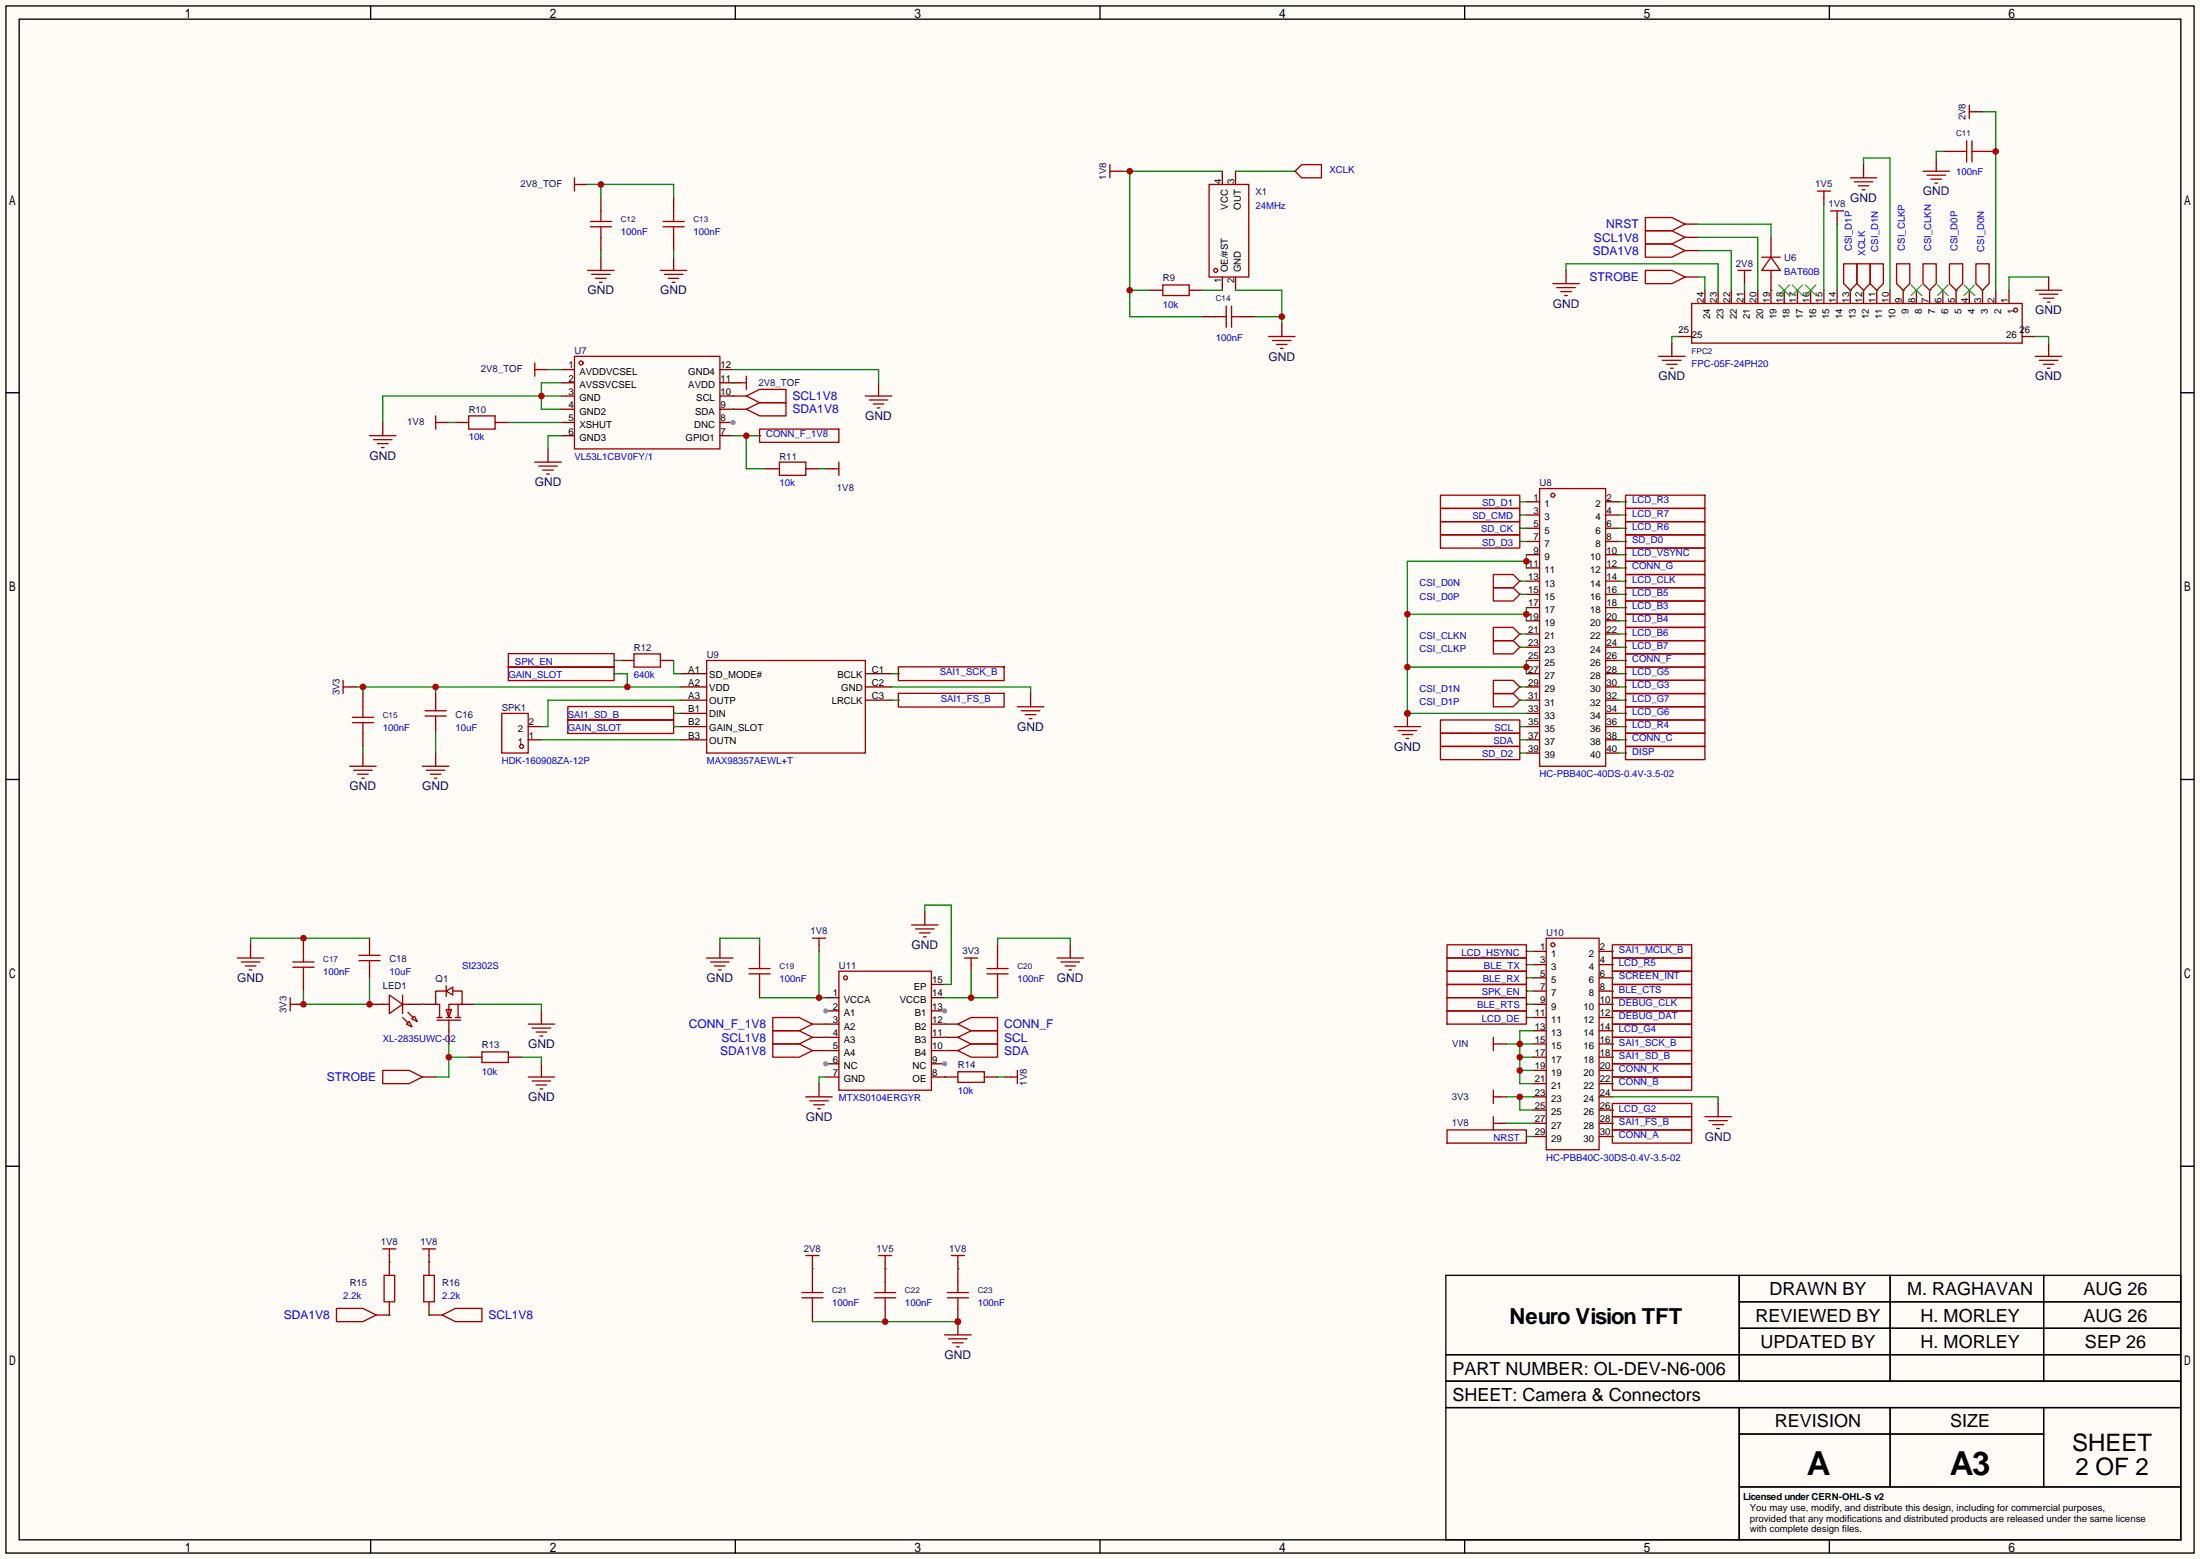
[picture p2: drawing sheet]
<svg xmlns="http://www.w3.org/2000/svg" width="423mm" height="299mm" viewBox="0 0 423 299" stroke-linecap="round" stroke-linejoin="round" font-family="sans-serif">
<path d="M0 0h422.7v299.5h-422.7z" fill="#fffcf7"/>
<g fill="none" stroke="#000" stroke-width=".25">
<path d="M1.1 1.1h420.4v297.2h-420.4zM3.7 3.7h415.3v292.1h-415.3zM71.2 1.1v2.6M141.3 1.1v2.6M211.3 1.1v2.6M281.4 1.1v2.6M351.5 1.1v2.6M1.1 75.4h2.6M419 75.4h2.5M1.1 149.7h2.6M419 149.7h2.5M1.1 224h2.6"/>
<path d="M419 224h2.5M277.8 245h141.2v50.8h-141.2zM334.1 245v20.3M334.1 250.1h84.9M334.1 255.1h84.9M363.1 245v20.3M392.6 245v20.3M277.8 260.2h141.2M277.8 265.3h141.2M277.8 270.4h141.2M334.1 270.4v25.4M334.1 275.5h58.5"/>
<path d="M363.1 270.4v15.2M392.6 270.4v15.2M71.2 295.8v2.5M141.3 295.8v2.5M211.3 295.8v2.5M281.4 295.8v2.5M334.1 285.6h84.9M351.5 295.8v2.5"/>
</g>
<g fill="none" stroke="#a10000" stroke-width=".25">
<path d="M65.9 130.7v2.5M65.9 132h1.3M96.4 137h5.1v7.7h-5.1zM97.7 125.6h20.3v2.6h-20.3zM97.7 128.1h20.3v2.6h-20.3zM109.1 138.3h20.3v2.6h-20.3zM109.1 135.7h20.3v2.7h-20.3zM135.8 126.9h30.4v17.8h-30.4zM172.6 128.1h20.3v2.6h-20.3zM172.6 133.2h20.3v2.6h-20.3z"/>
<circle cx="100.2" cy="143.4" r=".38"/>
</g>
<g fill="none" stroke="#870000" stroke-width=".25">
<path d="M67.2 132h1.3M101.5 139.6h2.5M118 126.9h.1M118 129.4h.1M129.4 139.6h.1M129.4 137h.1M130.7 139.6h5.1M130.7 129.4h5.1M130.7 132h5.1M130.7 134.5h5.1M130.7 137h5.1M166.2 129.4h5.1"/>
<path d="M166.2 132h5.1M166.2 134.5h5.1M172.6 129.4h.1M172.6 134.5h.1M101.5 142.1h2.5M130.7 142.1h5.1"/>
</g>
<path d="M68.5 132h62.2M69.7 132v1.2M83.7 132v1.2M118 129.4h2.5v2.6M129.4 137h1.3M129.4 139.6h1.3M171.3 129.4h1.3M171.3 134.5h1.3" fill="none" stroke="#008700" stroke-width=".25"/>
<g fill="#c00">
<circle cx="120.5" cy="132" r=".63"/>
<circle cx="83.7" cy="132" r=".63"/>
<circle cx="69.7" cy="132" r=".63"/>
</g>
<g fill="none" stroke="#a10000" stroke-width=".25">
<path d="M349.1 36.7h2.6M350.4 36.7v1.3M298.3 54.5h5.1M299.1 55.2h3.5M299.8 56h2.1M300.6 56.8h.5M316.1 46.9h5.1l2.5 1.2-2.5 1.3h-5.1zM316.1 44.3h5.1l2.5 1.3-2.5 1.3h-5.1zM325 58.3h63.5v7.6h-63.5zM333.9 51.9h2.5M335.2 51.9v1.3M351.7 40.5h2.5"/>
<path d="M352.9 40.5v1.3M354.2 50.7h2.5v3.8l-1.2 1.3-1.3-1.3zM359.3 50.7h2.5v3.8l-1.2 1.3-1.3-1.3zM364.4 50.7h2.5v3.8l-1.3 1.3-1.2-1.3zM369.4 50.7h2.6v3.8l-1.3 1.3-1.3-1.3zM374.5 50.7h2.6v3.8l-1.3 1.3-1.3-1.3zM379.6 50.7h2.5v3.8l-1.2 1.3-1.3-1.3zM276.7 97.7h15.3v2.5h-15.3zM276.7 95.1h15.3v2.6h-15.3zM295.8 93.9h12.7v53.3h-12.7zM276.7 102.7h15.3v2.6h-15.3zM276.7 100.2h15.3v2.5h-15.3z"/>
<path d="M286.9 110.4h3.8l1.3 1.2-1.3 1.3h-3.8zM286.9 112.9h3.8l1.3 1.3-1.3 1.2h-3.8zM67.7 137.8h4.1M67.7 138.8h4.1M69.7 135.8v2M69.7 138.8v2M81.7 136.5h4M81.7 137.5h4M83.7 135.8v.7M83.7 137.5v.8M121.8 125.6h5.1v2.5h-5.1zM195.5 135.8h5"/>
<path d="M196.2 136.5h3.6M197 137.3h2M197.7 138h.5M276.7 138.3h15.3v2.5h-15.3zM286.9 130.7h3.8l1.3 1.3-1.3 1.2h-3.8zM286.9 133.2h3.8l1.3 1.3-1.3 1.3h-3.8zM286.9 120.5h3.8l1.3 1.3-1.3 1.3h-3.8zM286.9 123.1h3.8l1.3 1.2-1.3 1.3h-3.8zM67.2 147.2h5.1M67.9 148h3.6M68.7 148.7h2M69.5 149.5h.5"/>
<path d="M81.2 147.2h5M81.9 148h3.6M82.7 148.7h2M83.4 149.5h.5M276.7 140.8h15.3v2.6h-15.3zM276.7 143.4h15.3v2.5h-15.3zM286.9 199.3v2.5M297.1 180.2h10.1v40.7h-10.1zM286.9 200.5h1.3M73.5 239.9h2.6M74.8 239.9v1.3M81.2 239.9h2.5"/>
<path d="M82.4 239.9v1.3"/>
<circle cx="387.2" cy="59.6" r=".38"/>
<circle cx="298.3" cy="95.1" r=".38"/>
<circle cx="298.3" cy="181.5" r=".38"/>
</g>
<g fill="none" stroke="#870000" stroke-width=".25">
<path d="M350.4 38v1.2M300.9 51.9v2.6M323.7 48.1h2.6M323.7 45.6h2.6M327.5 55.8v2.5M330.1 55.8v2.5M332.6 55.8v2.5M335.2 53.2v1.3M335.2 55.8v2.5M337.7 55.8v2.5M340.2 55.8v2.5M342.8 55.8v2.5"/>
<path d="M345.3 55.8v2.5M347.9 55.8v2.5M350.4 55.8v2.5M352.9 41.8v1.3M352.9 55.8v2.5M355.5 55.8h.1M355.5 55.8v2.5M358 55.8v2.5M360.6 55.8h.1M360.6 55.8v2.5M363.1 55.8v2.5M365.6 55.8h.1"/>
<path d="M365.6 55.8v2.5M368.2 55.8v2.5M370.7 55.8h.1M370.7 55.8v2.5M373.3 55.8v2.5M375.8 55.8h.1M375.8 55.8v2.5M378.3 55.8v2.5M380.9 55.8h.1M380.9 55.8v2.5M383.4 55.8v2.5M386 55.8v2.5"/>
<path d="M322.5 64.6h2.5M388.5 64.6h2.5M292 98.9h.1M292 96.4h.1M293.2 96.4h2.6M293.2 98.9h2.6M308.5 96.4h2.5M308.5 98.9h2.5M292 104h.1M292 101.5h.1M292 111.6h.1M292 114.2h.1"/>
<path d="M293.2 101.5h2.6M293.2 104h2.6M293.2 106.6h2.6M293.2 109.1h2.6M293.2 111.6h2.6M293.2 114.2h2.6M293.2 116.7h2.6M293.2 119.3h2.6M308.5 101.5h2.5M308.5 104h2.5M308.5 106.6h2.5M308.5 109.1h2.5"/>
<path d="M308.5 111.6h2.5M308.5 114.2h2.5M308.5 116.7h2.5M308.5 119.3h2.5M69.7 133.2v2.6M83.7 133.2v2.6M83.7 138.3v2.5M119.3 126.9h2.5M126.9 126.9h2.5M198 133.2v2.6M292 132h.1M292 134.5h.1"/>
<path d="M292 121.8h.1M292 124.3h.1M292 139.6h.1M293.2 126.9h2.6M293.2 139.6h2.6M293.2 137h2.6M293.2 134.5h2.6M293.2 132h2.6M293.2 129.4h2.6M293.2 124.3h2.6M293.2 121.8h2.6M308.5 126.9h2.5"/>
<path d="M308.5 139.6h2.5M308.5 137h2.5M308.5 134.5h2.5M308.5 132h2.5M308.5 129.4h2.5M308.5 124.3h2.5M308.5 121.8h2.5M69.7 140.8v2.6M69.7 144.7v2.5M83.7 144.7v2.5M292 142.1h.1M292 144.7h.1"/>
<path d="M293.2 144.7h2.6M293.2 142.1h2.6M308.5 144.7h2.5M308.5 142.1h2.5M294.5 182.8h2.6M294.5 185.3h2.6M294.5 187.8h2.6M294.5 190.4h2.6M294.5 192.9h2.6M294.5 195.5h2.6M294.5 198h2.6M307.2 182.8h2.6"/>
<path d="M307.2 185.3h2.6M307.2 187.8h2.6M307.2 190.4h2.6M307.2 192.9h2.6M307.2 195.5h2.6M307.2 198h2.6M288.2 200.5h1.2M294.5 218.3h2.6M294.5 215.8h2.6M294.5 213.2h2.6M294.5 210.7h2.6M294.5 208.2h2.6"/>
<path d="M294.5 205.6h2.6M294.5 203.1h2.6M294.5 200.5h2.6M307.2 218.3h2.6M307.2 215.8h2.6M307.2 213.2h2.6M307.2 210.7h2.6M307.2 208.2h2.6M307.2 205.6h2.6M307.2 203.1h2.6M307.2 200.5h2.6M74.8 241.2v1.2"/>
<path d="M82.4 241.2v1.2"/>
</g>
<g fill="none" stroke="#008700" stroke-width=".25">
<path d="M350.4 39.2v16.6M300.9 51.9v-1.2h29.2v5.1M326.3 48.1h6.3v7.7M326.3 45.6h11.4v10.2M335.2 54.5v1.3M352.9 43.1v12.7M355.5 55.8h.1M360.6 55.8h.1M365.6 55.8h.1M370.7 55.8h.1M375.8 55.8h.1M380.9 55.8h.1"/>
<path d="M292 96.4h1.2M292 98.9h1.2M311 96.4h1.3M311 98.9h1.3M292 101.5h1.2M292 104h1.2M292 111.6h1.2M292 114.2h1.2M311 101.5h1.3M311 104h1.3M311 111.6h1.3M311 114.2h1.3"/>
<path d="M311 106.6h1.3M311 109.1h1.3M311 116.7h1.3M311 119.3h1.3M118 126.9h1.3M129.4 126.9v2.5h1.3M130.7 134.5h-25.4v5.1h-1.3M171.3 132h26.7v1.2M292 139.6h1.2M292 134.5h1.2M292 132h1.2M292 121.8h1.2"/>
<path d="M292 124.3h1.2M311 126.9h1.3M311 129.4h1.3M311 139.6h1.3M311 134.5h1.3M311 132h1.3M311 121.8h1.3M311 124.3h1.3M311 137h1.3M69.7 143.4v1.3M83.7 140.8v3.9M104 142.1h26.7"/>
<path d="M292 142.1h1.2M292 144.7h1.2M311 142.1h1.3M311 144.7h1.3M293.2 182.8h1.3M293.2 185.3h1.3M293.2 187.8h1.3M293.2 190.4h1.3M293.2 192.9h1.3M293.2 195.5h1.3M294.5 198h-2.5v10.2h2.5M289.4 200.5h5.1"/>
<path d="M292 205.6h2.5M292 203.1h2.5"/>
</g>
<path d="M341.8 54.7l2 2.1M343.8 54.7l-2 2.1M344.3 54.7l2 2.1M346.3 54.7l-2 2.1M346.8 54.7l2.1 2.1M348.9 54.7l-2.1 2.1M367.2 54.7l2 2.1M369.2 54.7l-2 2.1M372.2 54.7l2.1 2.1M374.3 54.7l-2.1 2.1M377.3 54.7l2 2.1M379.3 54.7l-2 2.1" fill="none" stroke="#3c3" stroke-width=".25"/>
<g fill="#c00">
<circle cx="292" cy="205.6" r=".63"/>
<circle cx="292" cy="203.1" r=".63"/>
<circle cx="292" cy="200.5" r=".63"/>
</g>
<path d="M323.7 43.1h2.6M288.2 210.7h1.2" fill="none" stroke="#870000" stroke-width=".25"/>
<path d="M316.1 41.8h5.1l2.5 1.3-2.5 1.2h-5.1zM286.9 209.4v2.6M286.9 210.7h1.3" fill="none" stroke="#a10000" stroke-width=".25"/>
<path d="M289.4 210.7h5.1M292 210.7v2.5h2.5" fill="none" stroke="#008700" stroke-width=".25"/>
<circle cx="292" cy="210.7" r=".63" fill="#c00"/>
<path d="M358 31.6v-1.2h5.1v25.4M380.9 21.5h2.5v34.3M358 55.8h.1M393.6 53.2h-7.6v2.6M289.4 215.8h5.1M293.2 218.3h1.3M156.1 243.7h.1M156.1 253.9h27.9M170.1 243.7h.1M184 243.7h.1" fill="none" stroke="#008700" stroke-width=".25"/>
<g fill="none" stroke="#870000" stroke-width=".25">
<path d="M358 31.6v2.6M379.6 21.5h1.3M358 55.8h.1M393.6 53.2v2.6M312.3 98.9h.1M312.3 114.2h.1M312.3 111.6h.1M312.3 116.7h.1M312.3 119.3h.1M312.3 109.1h.1M312.3 106.6h.1M312.3 101.5h.1"/>
<path d="M312.3 124.3h.1M312.3 129.4h.1M312.3 132h.1M312.3 134.5h.1M312.3 137h.1M312.3 139.6h.1M312.3 121.8h.1M312.3 142.1h.1M288.2 215.8h1.2M293.2 218.3h.1M156.1 242.4v3.9M156.1 251.3v2.6"/>
<path d="M170.1 242.4v3.9M170.1 251.3v2.6M184 242.4v3.9M184 251.3v2.6"/>
</g>
<g fill="none" stroke="#a10000" stroke-width=".25">
<path d="M355.5 34.2h5.1M356.2 34.9h3.6M357 35.7h2M357.8 36.4h.5M378.3 20.2v2.5M378.3 21.5h1.3M356.7 50.7h2.6v3.8l-1.3 1.3-1.3-1.3zM391 55.8h5.1M391.8 56.5h3.6M392.6 57.3h2M393.3 58h.5M312.3 97.7h15.2v2.5h-15.2z"/>
<path d="M312.3 112.9h15.2v2.5h-15.2zM312.3 110.4h15.2v2.5h-15.2zM312.3 115.4h15.2v2.6h-15.2zM312.3 118h15.2v2.5h-15.2zM312.3 107.8h15.2v2.6h-15.2zM312.3 105.3h15.2v2.5h-15.2zM312.3 100.2h15.2v2.5h-15.2zM312.3 123.1h15.2v2.5h-15.2zM312.3 128.1h15.2v2.6h-15.2zM312.3 130.7h15.2v2.5h-15.2zM312.3 133.2h15.2v2.6h-15.2zM312.3 135.8h15.2v2.5h-15.2z"/>
<path d="M312.3 138.3h15.2v2.5h-15.2zM312.3 120.5h15.2v2.6h-15.2zM312.3 140.8h15.2v2.6h-15.2zM278 217h15.2v2.6h-15.2zM286.9 214.5v2.5M286.9 215.8h1.3M154.1 249.3h4M154.1 248.3h4M154.8 241.2h2.6M156.1 241.2v1.2M156.1 246.3v2M156.1 249.3v2"/>
<path d="M168 249.3h4.1M168 248.3h4.1M168.8 241.2h2.5M170.1 241.2v1.2M170.1 246.3v2M170.1 249.3v2M182 249.3h4.1M182 248.3h4.1M182.8 241.2h2.5M184 241.2v1.2M184 246.3v2M184 249.3v2"/>
</g>
<g fill="#c00">
<circle cx="170.1" cy="253.9" r=".63"/>
<circle cx="184" cy="253.9" r=".63"/>
</g>
<path d="M312.3 95.1h15.2v2.6h-15.2z" fill="none" stroke="#a10000" stroke-width=".25"/>
<path d="M312.3 96.4h.1M184 253.9v2.5" fill="none" stroke="#870000" stroke-width=".25"/>
<circle cx="184" cy="253.9" r=".63" fill="#c00"/>
<g fill="none" stroke="#a10000" stroke-width=".25">
<path d="M316.1 51.9h5.1l2.5 1.3-2.5 1.3h-5.1zM312.3 102.7h15.2v2.6h-15.2zM312.3 125.6h15.2v2.5h-15.2zM312.3 143.4h15.2v2.5h-15.2zM83.9 195.5h1.1M83.9 196h4.6M85.7 189.4v2M85.7 190.4h-2v2.5h.8v2.6M85.7 190.4l1.3-.8v1.5zM85.7 193.9h1l-.5 1.6zM85.7 195.5h1M86.2 196v2"/>
<path d="M87 190.4h1.8v2.5h-2.6v2.6M87.5 195.5h1M88 192.9v2.6M309.8 196.7h15.2v2.6h-15.2zM309.8 181.5h15.2v2.5h-15.2zM309.8 184h15.2v2.6h-15.2zM309.8 191.6h15.2v2.6h-15.2zM309.8 194.2h15.2v2.5h-15.2zM73.5 205.6h5.1l2.6 1.3-2.6 1.3h-5.1zM92.6 202.1h5.1v2h-5.1zM181.5 256.4h5.1M182.2 257.2h3.6"/>
<path d="M183 257.9h2M183.8 258.7h.5"/>
</g>
<g fill="none" stroke="#870000" stroke-width=".25">
<path d="M323.7 53.2h2.6M312.3 104h.1M312.3 126.9h.1M312.3 144.7h.1M81.2 192.9h2.5M86.2 198v2.5M88.8 192.9h2.5M309.8 198h.1M309.8 182.8h.1M309.8 185.3h.1M309.8 192.9h.1M309.8 195.5h.1"/>
<path d="M81.2 206.9h2.5M90 203.1h2.6M97.7 203.1h2.5"/>
</g>
<path d="M326.3 53.2h1.2v2.6M86.2 200.5v6.4h-2.5M86.2 203.1h3.8" fill="none" stroke="#008700" stroke-width=".25"/>
<circle cx="86.2" cy="203.1" r=".63" fill="#c00"/>
<g fill="none" stroke="#a10000" stroke-width=".25">
<path d="M56.3 185.8h4M56.3 184.8h4M58.3 182.8v2M58.3 185.8v2M69 184.5h4M69 183.5h4M71 182.8v.7M71 184.5v.8M73.5 192.9h1.3M74.8 191.1l2.5 1.8-2.5 1.8zM77.3 195.5l1.1 1M77.3 192.9h1.3"/>
<path d="M77.3 191.1v3.6M78.1 196.7l.5-.5 .5 1zM78.4 194.4l1 1.1M79.1 195.7l.5-.5 .5 1zM309.8 199.3h15.2v2.5h-15.2zM309.8 186.6h15.2v2.5h-15.2zM309.8 189.1h15.2v2.5h-15.2zM101.5 206.9h5.1M102.2 207.6h3.6M103 208.4h2M103.8 209.2h.5M309.8 201.8h15.2v2.5h-15.2z"/>
<path d="M309.8 206.9h15.2v2.5h-15.2zM309.8 204.3h15.2v2.6h-15.2zM309.8 214.5h15.2v2.5h-15.2zM309.8 217h15.2v2.6h-15.2z"/>
</g>
<g fill="none" stroke="#870000" stroke-width=".25">
<path d="M58.3 180.2v2.6M58.3 187.8v2.6M71 180.2v2.6M71 185.3v2.5M71 192.9h2.5M78.6 192.9h2.6M309.8 187.8h.1M309.8 190.4h.1M104 204.3v2.6M309.8 200.5h.1M309.8 203.1h.1M309.8 208.2h.1"/>
<path d="M309.8 205.6h.1M309.8 215.8h.1M309.8 218.3h.1"/>
</g>
<path d="M71 187.8v5.1h-12.7v-2.5M100.2 203.1h3.8v1.2" fill="none" stroke="#008700" stroke-width=".25"/>
<circle cx="71" cy="192.9" r=".63" fill="#c00"/>
<path d="M309.8 212h15.2v2.5h-15.2z" fill="none" stroke="#a10000" stroke-width=".25"/>
<path d="M309.8 213.2h.1" fill="none" stroke="#870000" stroke-width=".25"/>
<path d="M71 180.2h-22.9v1.3M81.2 192.9h.1M309.8 182.8h.1M309.8 210.7h20.3v1.3" fill="none" stroke="#008700" stroke-width=".25"/>
<circle cx="58.3" cy="180.2" r=".63" fill="#c00"/>
<path d="M309.8 185.3h.1" fill="none" stroke="#008700" stroke-width=".25"/>
<path d="M57 192.9h1.3" fill="none" stroke="#870000" stroke-width=".25"/>
<circle cx="58.3" cy="192.9" r=".63" fill="#c00"/>
<g fill="none" stroke="#a10000" stroke-width=".25">
<path d="M213.2 31.6v2.6M213.2 32.9h1.3M248.8 32.9l1.3-1.3h3.8v2.6h-3.8zM223.4 54.7h5.1v2.1h-5.1zM45.6 184h5.1M46.4 184.8h3.5M47.1 185.5h2M47.9 186.3h.5M55.8 191.6v2.6M55.8 192.9h1.2M101.5 196.7h5.1M102.2 197.5h3.6"/>
<path d="M103 198.2h2M103.8 199h.5M278 181.5h15.2v2.5h-15.2zM278 184h15.2v2.6h-15.2zM278 186.6h15.2v2.5h-15.2z"/>
</g>
<g fill="none" stroke="#008700" stroke-width=".25">
<path d="M215.8 32.9h19M217 32.9v27.9h14M217 55.8h3.9M91.3 192.9h12.7v1.3M309.8 187.8h.1M309.8 190.4h.1M309.8 192.9h.1M309.8 195.5h.1M309.8 198h.1M309.8 200.5h.1M309.8 203.1h.1M309.8 205.6h.1"/>
<path d="M309.8 208.2h.1M309.8 213.2h.1M309.8 215.8h.1M309.8 218.3h.1"/>
</g>
<path d="M214.5 32.9h1.3M248.8 32.9h.1M220.9 55.8h2.5M228.5 55.8h2.5M48.1 181.5v2.5M104 194.2v2.5M293.2 182.8h.1M293.2 185.3h.1M293.2 187.8h.1" fill="none" stroke="#870000" stroke-width=".25"/>
<g fill="#c00">
<circle cx="217" cy="32.9" r=".63"/>
<circle cx="217" cy="55.8" r=".63"/>
</g>
<path d="M235.6 58.8v4.1M236.6 58.8v4.1M233.6 60.8h2M236.6 60.8h2M243.7 64.6h5.1M244.5 65.4h3.5M245.2 66.2h2.1M246 66.9h.5M278 191.6h15.2v2.6h-15.2zM278 189.1h15.2v2.5h-15.2zM278 194.2h15.2v2.5h-15.2z" fill="none" stroke="#a10000" stroke-width=".25"/>
<path d="M231 60.8h2.6M238.6 60.8h2.6M246.3 62.1v2.5M293.2 192.9h.1M293.2 190.4h.1M293.2 195.5h.1" fill="none" stroke="#870000" stroke-width=".25"/>
<path d="M270.4 118h22.8M293.2 106.6v2.5M293.2 116.7v2.6M293.2 107.8h-22.8v29.2h22.8M270.4 128.1h22.8M293.2 126.9v2.5" fill="none" stroke="#008700" stroke-width=".25"/>
<g fill="#c00">
<circle cx="293.2" cy="107.8" r=".63"/>
<circle cx="270.4" cy="137" r=".63"/>
<circle cx="270.4" cy="128.1" r=".63"/>
<circle cx="293.2" cy="128.1" r=".63"/>
<circle cx="270.4" cy="118" r=".63"/>
<circle cx="293.2" cy="118" r=".63"/>
</g>
<path d="M270.4 137v2.6" fill="none" stroke="#870000" stroke-width=".25"/>
<circle cx="270.4" cy="137" r=".63" fill="#c00"/>
<path d="M378.8 27.1v4M267.8 139.6h5.1M268.6 140.3h3.6M269.4 141.1h2M270.1 141.9h.5" fill="none" stroke="#a10000" stroke-width=".25"/>
<path d="M380.9 29.1h2.5" fill="none" stroke="#870000" stroke-width=".25"/>
<circle cx="383.4" cy="29.1" r=".63" fill="#c00"/>
<g fill="none" stroke="#a10000" stroke-width=".25">
<path d="M232.3 35.4h7.6v17.8h-7.6zM369.4 32.9h5.1M370.2 33.7h3.6M371 34.4h2M371.7 35.2h.5M375.8 29.1h2M377.8 27.1v4M378.8 29.1h2.1M338.5 49.4h3.5M340.2 49.4l1.8 2.5h-3.5zM340.2 48.1v1.3M340.2 51.9v1.3"/>
<path d="M318.6 68.5h5.1M319.4 69.2h3.6M320.2 70h2M320.9 70.7h.5M391 68.5h5.1M391.8 69.2h3.6M392.6 70h2M393.3 70.7h.5M327.5 214.5h5.1M328.3 215.3h3.6M329.1 216h2M329.8 216.8h.5"/>
<path d="M73.8 245h2v5.1h-2zM81.4 245h2v5.1h-2z"/>
<circle cx="233.6" cy="51.9" r=".38"/>
</g>
<g fill="none" stroke="#870000" stroke-width=".25">
<path d="M234.8 32.9v2.5M237.4 32.9v2.5M372 30.4v2.5M373.3 29.1h2.5M234.8 53.2v2.6M237.4 53.2v2.6M340.2 45.6v2.5M340.2 53.2v2.6M321.2 65.9v2.6M393.6 65.9v2.6M330.1 212v2.5M74.8 242.4v2.6"/>
<path d="M74.8 250.1v2.5M82.4 242.4v2.6M82.4 250.1v2.5"/>
</g>
<path d="M373.3 29.1h-1.3v1.3M237.4 55.8h8.9v6.3M326.3 43.1h13.9v2.5M340.2 55.8h.1M241.2 60.8h5.1M322.5 64.6h-1.3v1.3M391 64.6h2.6v1.3M82.4 242.4h.1" fill="none" stroke="#008700" stroke-width=".25"/>
<circle cx="246.3" cy="60.8" r=".63" fill="#c00"/>
<path d="M237.4 32.9h11.4M231 55.8h3.8M145.9 191.6h12.7M157.4 182.8v8.8M74.8 252.6h.1M74.8 242.4h.1M82.4 252.6h.1" fill="none" stroke="#008700" stroke-width=".25"/>
<path d="M156.1 196.7h2.5M157.4 181.5v1.3M181.5 199.3h2.5M181.5 201.8h2.5M72.3 252.6h2.5M82.4 252.6h2.6" fill="none" stroke="#870000" stroke-width=".25"/>
<path d="M148.5 195.5h5l2.6 1.2-2.6 1.3h-5zM156.1 180.2h2.5M157.4 180.2v1.3M184 199.3l2.6-1.3h5v2.5h-5zM184 201.8l2.6-1.3h5v2.6h-5zM64.6 251.3h5.1l2.6 1.3-2.6 1.3h-5.1zM85 252.6l2.5-1.3h5.1v2.6h-5.1z" fill="none" stroke="#a10000" stroke-width=".25"/>
<circle cx="157.4" cy="191.6" r=".63" fill="#c00"/>
<g fill="none" stroke="#870000" stroke-width=".25">
<path d="M138.3 181.5v2.5M145.9 181.5v2.5M145.9 189.1v2.5M156.1 199.3h2.5M158.6 191.6h2.6M158.6 194.2h2.6M181.5 196.7h2.5M186.6 185.3v1.3M191.6 181.5v2.5M191.6 189.1v2.5M205.6 181.5v2.5M156.1 201.8h2.5"/>
<path d="M157.4 208.2v2.5M181.5 206.9h2.5M189.1 206.9h2.5M192.9 206.9h1.3"/>
</g>
<g fill="none" stroke="#a10000" stroke-width=".25">
<path d="M135.8 184h5M136.5 184.8h3.6M137.3 185.5h2M138 186.3h.6M143.9 187.1h4.1M143.9 186.1h4.1M145.9 184v2.1M145.9 187.1v2M148.5 198h5l2.6 1.3-2.6 1.2h-5zM161.2 186.6h17.7v22.8h-17.7zM184 196.7l2.6-1.2h5v2.5h-5zM185.3 184h2.5"/>
<path d="M186.6 184v1.3M189.6 187.1h4.1M189.6 186.1h4.1M191.6 184v2.1M191.6 187.1v2M203.1 184h5.1M203.8 184.8h3.6M204.6 185.5h2M205.4 186.3h.5M148.5 200.5h5l2.6 1.3-2.6 1.3h-5zM154.8 210.7h5.1M155.6 211.5h3.5"/>
<path d="M156.3 212.2h2.1M157.1 213h.5M184 205.9h5.1v2h-5.1zM194.2 206.9h1.3M195.5 205.6v2.6"/>
<circle cx="162.4" cy="187.8" r=".38"/>
</g>
<path d="M138.3 181.5v-1.3h7.6v1.3M191.6 181.5v-1.3h14v1.3M191.6 206.9h1.3" fill="none" stroke="#008700" stroke-width=".25"/>
<circle cx="158.6" cy="194.2" r=".51" fill="#999"/>
<path d="M158.6 196.7h2.6M158.6 199.3h2.6M158.6 201.8h2.6M158.6 204.3h2.6" fill="none" stroke="#870000" stroke-width=".25"/>
<circle cx="158.6" cy="204.3" r=".51" fill="#999"/>
<path d="M158.6 206.9h2.6M178.9 206.9h2.6M178.9 204.3h2.6" fill="none" stroke="#870000" stroke-width=".25"/>
<circle cx="181.5" cy="204.3" r=".51" fill="#999"/>
<path d="M178.9 199.3h2.6M178.9 196.7h2.6M178.9 194.2h2.6M178.9 201.8h2.6" fill="none" stroke="#870000" stroke-width=".25"/>
<circle cx="181.5" cy="194.2" r=".51" fill="#999"/>
<path d="M178.9 191.6h2.6M178.9 189.1h2.6" fill="none" stroke="#870000" stroke-width=".25"/>
<path d="M158.6 196.7h.1M158.6 199.3h.1M181.5 199.3h.1M181.5 196.7h.1M181.5 191.6h10.1M186.6 186.6v5M158.6 201.8h.1M158.6 206.9h-1.2v1.3M181.5 201.8h.1M181.5 206.9h.1" fill="none" stroke="#008700" stroke-width=".25"/>
<circle cx="186.6" cy="191.6" r=".63" fill="#c00"/>
<path d="M107.8 71h2.6M107.8 73.5h2.6M107.8 76.1h2.6M107.8 78.6h2.6M107.8 81.2h2.6M107.8 83.7h2.6M138.3 81.2h2.5M138.3 83.7h2.5M177.7 175.1v2.6" fill="none" stroke="#870000" stroke-width=".25"/>
<g fill="none" stroke="#a10000" stroke-width=".25">
<path d="M110.4 68.5h27.9v17.7h-27.9zM175.1 177.7h5.1M175.9 178.4h3.6M176.7 179.2h2M177.4 180h.5"/>
<circle cx="111.6" cy="69.7" r=".38"/>
</g>
<path d="M177.7 175.1v-1.2h5.1v15.2h-1.3" fill="none" stroke="#008700" stroke-width=".25"/>
<circle cx="140.8" cy="81.2" r=".51" fill="#999"/>
<path d="M111.6 35.4h1.3M115.4 38v2.5M129.4 38v2.5M115.4 45.6v2.5M129.4 45.6v2.5M104 71h1.3M138.3 78.6h2.5M138.3 76.1h2.5M138.3 73.5h2.5M138.3 71h2.5" fill="none" stroke="#870000" stroke-width=".25"/>
<path d="M110.4 34.2v2.5M110.4 35.4h1.2M113.4 43.6h4.1M113.4 42.5h4.1M115.4 40.5v2M115.4 43.6v2M127.4 43.6h4M127.4 42.5h4M129.4 40.5v2M129.4 43.6v2M102.7 69.7v2.6M102.7 71h1.3" fill="none" stroke="#a10000" stroke-width=".25"/>
<path d="M112.9 35.4h16.5v2.6M115.4 35.4v2.6M105.3 71h2.5" fill="none" stroke="#008700" stroke-width=".25"/>
<circle cx="115.4" cy="35.4" r=".63" fill="#c00"/>
<path d="M115.4 49.4v2.5M129.4 49.4v2.5M105.3 86.2v2.6" fill="none" stroke="#870000" stroke-width=".25"/>
<path d="M112.9 51.9h5.1M113.7 52.7h3.5M114.4 53.5h2.1M115.2 54.2h.5M126.9 51.9h5.1M127.6 52.7h3.6M128.4 53.5h2M129.2 54.2h.5M102.7 88.8h5.1M103.5 89.5h3.6M104.3 90.3h2M105 91.1h.5" fill="none" stroke="#a10000" stroke-width=".25"/>
<path d="M115.4 48.1v1.3M129.4 48.1v1.3M107.8 83.7h-2.5v2.5M140.8 83.7h5.1M143.4 83.7v6.3h3.8" fill="none" stroke="#008700" stroke-width=".25"/>
<circle cx="143.4" cy="83.7" r=".63" fill="#c00"/>
<path d="M140.8 73.5h1.3M140.8 76.1h2.6M140.8 78.6h2.6M168.8 73.5v2.6M73.5 81.2v2.5M85 81.2h1.2M87.5 81.2h2.5M95.1 81.2h2.6M145.9 83.7h.1M147.2 90h2.5M154.8 90h2.6M158.6 90h1.3" fill="none" stroke="#870000" stroke-width=".25"/>
<g fill="none" stroke="#a10000" stroke-width=".25">
<path d="M83.7 79.9v2.5M90 79.9h5.1v2.5h-5.1zM142.1 73.5h1.3M143.4 76.1l2.5-1.3h5.1v2.5h-5.1zM143.4 78.6l2.5-1.3h5.1v2.6h-5.1zM143.4 72.3v2.5M166.2 76.1h5.1M167 76.8h3.6M167.8 77.6h2M168.5 78.4h.5M71 83.7h5.1M71.8 84.5h3.5"/>
<path d="M72.5 85.2h2M73.3 86h.5M83.7 81.2h1.3M145.9 82.4h15.3v2.6h-15.3zM149.7 88.8h5.1v2.5h-5.1zM159.9 90h1.3M161.2 88.8v2.5"/>
</g>
<path d="M107.8 76.1h-34.3v5.1M107.8 73.5h-3.8v5.1h3.8M140.8 73.5h.1M140.8 76.1h.1M140.8 78.6h.1M140.8 71h28v2.5M86.2 81.2h1.3M97.7 81.2h10.1M157.4 90h1.2" fill="none" stroke="#008700" stroke-width=".25"/>
<circle cx="104" cy="76.1" r=".63" fill="#c00"/>
<g font-size="6.3">
<text x="347.1" y="283.3">A</text>
<text x="374.6" y="283.3">A3</text>
</g>
<g font-size="4.6">
<text x="398.1" y="278.7">SHEET</text>
<text x="398.7" y="283.3">2 OF 2</text>
</g>
<text font-size="4.2" x="290" y="254.3">Neuro Vision TFT</text>
<g font-size="3.5">
<text x="339.9" y="248.8">DRAWN BY</text>
<text x="366.4" y="248.8">M. RAGHAVAN</text>
<text x="400.3" y="248.8">AUG 26</text>
<text x="337.2" y="253.9">REVIEWED BY</text>
<text x="369" y="253.9">H. MORLEY</text>
<text x="400.3" y="253.9">AUG 26</text>
<text x="338.2" y="259">UPDATED BY</text>
<text x="369" y="259">H. MORLEY</text>
<text x="400.6" y="259">SEP 26</text>
<text x="279" y="264">PART NUMBER: OL-DEV-N6-006</text>
<text x="279" y="269.1">SHEET: Camera &amp; Connectors</text>
<text x="341" y="274.2">REVISION</text>
<text x="374.7" y="274.2">SIZE</text>
</g>
<g font-size="2.3" fill="#000080">
<text x="355.4" y="38.8">GND</text>
<text x="369.4" y="37.5">GND</text>
<text x="112.9" y="56.6">GND</text>
<text x="126.8" y="56.6">GND</text>
<text x="298.3" y="59.1">GND</text>
<text x="391" y="60.4">GND</text>
<text x="243.7" y="69.3">GND</text>
<text x="318.6" y="73.1">GND</text>
<text x="391" y="73.1">GND</text>
<text x="166.2" y="80.7">GND</text>
<text x="71" y="88.3">GND</text>
<text x="102.7" y="93.4">GND</text>
<text x="195.4" y="140.4">GND</text>
<text x="267.8" y="144.2">GND</text>
<text x="67.2" y="151.8">GND</text>
<text x="81.1" y="151.8">GND</text>
<text x="175.1" y="182.3">GND</text>
<text x="45.6" y="188.6">GND</text>
<text x="135.7" y="188.6">GND</text>
<text x="203" y="188.6">GND</text>
<text x="101.4" y="201.3">GND</text>
<text x="101.4" y="211.5">GND</text>
<text x="154.8" y="215.3">GND</text>
<text x="327.5" y="219.1">GND</text>
<text x="181.5" y="261">GND</text>
</g>
<g font-size="2.3" fill="#00f">
<text x="306.2" y="46.4">SCL1V8</text>
<text x="308.5" y="43.9">NRST</text>
<text x="306" y="48.9">SDA1V8</text>
<text x="305.3" y="54">STROBE</text>
<text x="152.3" y="76.9">SCL1V8</text>
<text x="152.3" y="79.4">SDA1V8</text>
<text x="132.3" y="197.5">CONN_F_1V8</text>
<text x="192.9" y="197.5">CONN_F</text>
<text x="138.3" y="202.6">SDA1V8</text>
<text x="138.6" y="200.1">SCL1V8</text>
<text x="192.9" y="200.1">SCL</text>
<text x="192.9" y="202.6">SDA</text>
<text x="62.8" y="207.7">STROBE</text>
<text x="54.5" y="253.4">SDA1V8</text>
<text x="93.9" y="253.4">SCL1V8</text>
</g>
<g font-size="1.8" fill="#000080">
<text x="377.6" y="23.1" transform="rotate(-90 377.6 23.1)">2V8</text>
<text x="100" y="36">2V8_TOF</text>
<text x="212.5" y="34.5" transform="rotate(-90 212.5 34.5)">1V8</text>
<text x="348.7" y="36">1V5</text>
<text x="241.2" y="37.5">X1</text>
<text x="351.3" y="39.8">1V8</text>
<text x="333.5" y="51.2">2V8</text>
<text x="342.8" y="50.2">U6</text>
<text x="223.4" y="54">R9</text>
<text x="92.4" y="71.5">2V8_TOF</text>
<text x="110.4" y="68">U7</text>
<text x="145.7" y="74.1">2V8_TOF</text>
<text x="78.2" y="81.7">1V8</text>
<text x="90" y="79.4">R10</text>
<text x="149.7" y="88.3">R11</text>
<text x="160.8" y="94.4">1V8</text>
<text x="295.8" y="93.4">U8</text>
<text x="121.8" y="125.1">R12</text>
<text x="135.8" y="126.4">U9</text>
<text x="65.2" y="133.6" transform="rotate(-90 65.2 133.6)">3V3</text>
<text x="87.5" y="137.8">C16</text>
<text x="96.4" y="136.6">SPK1</text>
<text x="155.7" y="179.5">1V8</text>
<text x="297.1" y="179.8">U10</text>
<text x="74.8" y="184.8">C18</text>
<text x="184.9" y="183.3">3V3</text>
<text x="73.5" y="189.9">LED1</text>
<text x="83.7" y="188.6">Q1</text>
<text x="161.2" y="186.1">U11</text>
<text x="55" y="194.6" transform="rotate(-90 55 194.6)">3V3</text>
<text x="92.6" y="201.3">R13</text>
<text x="279" y="201.1">VIN</text>
<text x="184" y="205.2">R14</text>
<text x="197.3" y="208.5" transform="rotate(-90 197.3 208.5)">1V8</text>
<text x="278.9" y="211.2">3V3</text>
<text x="278.9" y="216.3">1V8</text>
<text x="73.2" y="239.2">1V8</text>
<text x="80.8" y="239.2">1V8</text>
<text x="154.4" y="240.5">2V8</text>
<text x="168.4" y="240.5">1V5</text>
<text x="182.4" y="240.5">1V8</text>
<text x="67.2" y="247.1">R15</text>
<text x="85" y="247.1">R16</text>
</g>
<g font-size="1.8">
<text x="234.6" y="35.3" transform="rotate(-90 234.6 35.3)">4</text>
<text x="237.1" y="35.3" transform="rotate(-90 237.1 35.3)">3</text>
<text x="235.9" y="40.3" transform="rotate(-90 235.9 40.3)">VCC</text>
<text x="238.4" y="40.3" transform="rotate(-90 238.4 40.3)">OUT</text>
<text x="235.9" y="52.3" transform="rotate(-90 235.9 52.3)">OE/#ST</text>
<text x="238.4" y="52.3" transform="rotate(-90 238.4 52.3)">GND</text>
<text x="234.6" y="54.4" transform="rotate(-90 234.6 54.4)">1</text>
<text x="237.1" y="54.4" transform="rotate(-90 237.1 54.4)">2</text>
<text x="327.3" y="58.2" transform="rotate(-90 327.3 58.2)">24</text>
<text x="329.8" y="58.2" transform="rotate(-90 329.8 58.2)">23</text>
<text x="332.4" y="58.2" transform="rotate(-90 332.4 58.2)">22</text>
<text x="334.9" y="58.2" transform="rotate(-90 334.9 58.2)">21</text>
<text x="337.5" y="58.2" transform="rotate(-90 337.5 58.2)">20</text>
<text x="340" y="58.2" transform="rotate(-90 340 58.2)">19</text>
<text x="342.5" y="58.2" transform="rotate(-90 342.5 58.2)">18</text>
<text x="345.1" y="58.2" transform="rotate(-90 345.1 58.2)">17</text>
<text x="347.6" y="58.2" transform="rotate(-90 347.6 58.2)">16</text>
<text x="350.2" y="58.2" transform="rotate(-90 350.2 58.2)">15</text>
<text x="352.7" y="58.2" transform="rotate(-90 352.7 58.2)">14</text>
<text x="355.2" y="58.2" transform="rotate(-90 355.2 58.2)">13</text>
<text x="357.8" y="58.2" transform="rotate(-90 357.8 58.2)">12</text>
<text x="360.3" y="58.2" transform="rotate(-90 360.3 58.2)">11</text>
<text x="362.9" y="58.2" transform="rotate(-90 362.9 58.2)">10</text>
<text x="365.4" y="58.2" transform="rotate(-90 365.4 58.2)">9</text>
<text x="367.9" y="58.2" transform="rotate(-90 367.9 58.2)">8</text>
<text x="370.5" y="58.2" transform="rotate(-90 370.5 58.2)">7</text>
<text x="373" y="58.2" transform="rotate(-90 373 58.2)">6</text>
<text x="375.6" y="58.2" transform="rotate(-90 375.6 58.2)">5</text>
<text x="378.1" y="58.2" transform="rotate(-90 378.1 58.2)">4</text>
<text x="380.6" y="58.2" transform="rotate(-90 380.6 58.2)">3</text>
<text x="383.2" y="58.2" transform="rotate(-90 383.2 58.2)">2</text>
<text x="385.7" y="58.2" transform="rotate(-90 385.7 58.2)">1</text>
<text x="322.5" y="63.9">25</text>
<text x="325" y="64.9">25</text>
<text x="328.6" y="61.3" transform="rotate(-90 328.6 61.3)">24</text>
<text x="331.1" y="61.3" transform="rotate(-90 331.1 61.3)">23</text>
<text x="333.7" y="61.3" transform="rotate(-90 333.7 61.3)">22</text>
<text x="336.2" y="61.3" transform="rotate(-90 336.2 61.3)">21</text>
<text x="338.7" y="61.3" transform="rotate(-90 338.7 61.3)">20</text>
<text x="341.3" y="61.3" transform="rotate(-90 341.3 61.3)">19</text>
<text x="343.8" y="61.3" transform="rotate(-90 343.8 61.3)">18</text>
<text x="346.4" y="61.3" transform="rotate(-90 346.4 61.3)">17</text>
<text x="348.9" y="61.3" transform="rotate(-90 348.9 61.3)">16</text>
<text x="351.4" y="61.3" transform="rotate(-90 351.4 61.3)">15</text>
<text x="354" y="61.3" transform="rotate(-90 354 61.3)">14</text>
<text x="356.5" y="61.3" transform="rotate(-90 356.5 61.3)">13</text>
<text x="359.1" y="61.3" transform="rotate(-90 359.1 61.3)">12</text>
<text x="361.6" y="61.3" transform="rotate(-90 361.6 61.3)">11</text>
<text x="364.1" y="61.3" transform="rotate(-90 364.1 61.3)">10</text>
<text x="366.7" y="60.3" transform="rotate(-90 366.7 60.3)">9</text>
<text x="369.2" y="60.3" transform="rotate(-90 369.2 60.3)">8</text>
<text x="371.8" y="60.3" transform="rotate(-90 371.8 60.3)">7</text>
<text x="374.3" y="60.3" transform="rotate(-90 374.3 60.3)">6</text>
<text x="376.8" y="60.3" transform="rotate(-90 376.8 60.3)">5</text>
<text x="379.4" y="60.3" transform="rotate(-90 379.4 60.3)">4</text>
<text x="381.9" y="60.3" transform="rotate(-90 381.9 60.3)">3</text>
<text x="384.5" y="60.3" transform="rotate(-90 384.5 60.3)">2</text>
<text x="385.4" y="64.9">26</text>
<text x="387" y="60.3" transform="rotate(-90 387 60.3)">1</text>
<text x="388" y="63.9">26</text>
<text x="109.2" y="70.8">1</text>
<text x="138.4" y="70.8">12</text>
<text x="109.2" y="73.3">2</text>
<text x="109.2" y="75.8">3</text>
<text x="111.3" y="72">AVDDVCSEL</text>
<text x="111.3" y="74.6">AVSSVCSEL</text>
<text x="111.3" y="77.1">GND</text>
<text x="132.2" y="74.6">AVDD</text>
<text x="132.2" y="72">GND4</text>
<text x="133.8" y="77.1">SCL</text>
<text x="138.4" y="75.8">10</text>
<text x="138.4" y="73.3">11</text>
<text x="109.2" y="78.4">4</text>
<text x="109.2" y="80.9">5</text>
<text x="109.2" y="83.5">6</text>
<text x="111.3" y="79.7">GND2</text>
<text x="111.3" y="82.2">XSHUT</text>
<text x="133.4" y="82.2">DNC</text>
<text x="133.6" y="79.7">SDA</text>
<text x="138.4" y="83.5">7</text>
<text x="138.4" y="80.9">8</text>
<text x="138.4" y="78.4">9</text>
<text x="111.3" y="84.7">GND3</text>
<text x="131.7" y="84.7">GPIO1</text>
<text x="294.6" y="101.2">5</text>
<text x="294.6" y="98.7">3</text>
<text x="294.6" y="96.2">1</text>
<text x="296.7" y="100">3</text>
<text x="296.7" y="97.4">1</text>
<text x="306.5" y="97.4">2</text>
<text x="306.5" y="100">4</text>
<text x="308.6" y="96.2">2</text>
<text x="308.6" y="98.7">4</text>
<text x="308.6" y="101.2">6</text>
<text x="294.6" y="106.3">9</text>
<text x="294.6" y="103.8">7</text>
<text x="296.7" y="107.6">9</text>
<text x="296.7" y="105.1">7</text>
<text x="296.7" y="102.5">5</text>
<text x="305.5" y="107.6">10</text>
<text x="306.5" y="102.5">6</text>
<text x="306.5" y="105.1">8</text>
<text x="308.6" y="103.8">8</text>
<text x="308.6" y="106.3">10</text>
<text x="293.6" y="113.9">15</text>
<text x="293.6" y="111.4">13</text>
<text x="293.6" y="108.9">11</text>
<text x="296.7" y="112.7">13</text>
<text x="296.7" y="110.1">11</text>
<text x="305.5" y="110.1">12</text>
<text x="305.5" y="112.7">14</text>
<text x="308.6" y="108.9">12</text>
<text x="308.6" y="111.4">14</text>
<text x="308.6" y="113.9">16</text>
<text x="293.6" y="119">19</text>
<text x="293.6" y="116.5">17</text>
<text x="296.7" y="117.8">17</text>
<text x="296.7" y="115.2">15</text>
<text x="305.5" y="115.2">16</text>
<text x="305.5" y="117.8">18</text>
<text x="308.6" y="116.5">18</text>
<text x="308.6" y="119">20</text>
<text x="293.6" y="124.1">23</text>
<text x="293.6" y="121.6">21</text>
<text x="296.7" y="125.4">23</text>
<text x="296.7" y="122.8">21</text>
<text x="296.7" y="120.3">19</text>
<text x="305.5" y="120.3">20</text>
<text x="305.5" y="122.8">22</text>
<text x="305.5" y="125.4">24</text>
<text x="308.6" y="121.6">22</text>
<text x="308.6" y="124.1">24</text>
<text x="132.2" y="129.2">A1</text>
<text x="132.2" y="131.7">A2</text>
<text x="136.3" y="130.2">SD_MODE#</text>
<text x="160.9" y="130.2">BCLK</text>
<text x="167.5" y="129.2">C1</text>
<text x="167.5" y="131.7">C2</text>
<text x="293.6" y="131.7">29</text>
<text x="293.6" y="129.2">27</text>
<text x="293.6" y="126.6">25</text>
<text x="296.7" y="130.5">27</text>
<text x="296.7" y="127.9">25</text>
<text x="305.5" y="127.9">26</text>
<text x="305.5" y="130.5">28</text>
<text x="308.6" y="126.6">26</text>
<text x="308.6" y="129.2">28</text>
<text x="308.6" y="131.7">30</text>
<text x="132.2" y="134.3">A3</text>
<text x="132.2" y="136.8">B1</text>
<text x="136.3" y="132.7">VDD</text>
<text x="136.3" y="135.3">OUTP</text>
<text x="136.3" y="137.8">DIN</text>
<text x="159.8" y="135.3">LRCLK</text>
<text x="161.6" y="132.7">GND</text>
<text x="167.5" y="134.3">C3</text>
<text x="293.6" y="136.8">33</text>
<text x="293.6" y="134.3">31</text>
<text x="296.7" y="135.5">31</text>
<text x="296.7" y="133">29</text>
<text x="305.5" y="133">30</text>
<text x="305.5" y="135.5">32</text>
<text x="308.6" y="134.3">32</text>
<text x="308.6" y="136.8">34</text>
<text x="99.5" y="143.2">1</text>
<text x="99.5" y="140.6">2</text>
<text x="101.6" y="141.9">1</text>
<text x="101.6" y="139.3">2</text>
<text x="132.2" y="139.3">B2</text>
<text x="132.2" y="141.9">B3</text>
<text x="136.3" y="140.4">GAIN_SLOT</text>
<text x="136.3" y="142.9">OUTN</text>
<text x="293.6" y="141.9">37</text>
<text x="293.6" y="139.3">35</text>
<text x="296.7" y="143.2">37</text>
<text x="296.7" y="140.6">35</text>
<text x="296.7" y="138.1">33</text>
<text x="305.5" y="138.1">34</text>
<text x="305.5" y="140.6">36</text>
<text x="305.5" y="143.2">38</text>
<text x="308.6" y="139.3">36</text>
<text x="308.6" y="141.9">38</text>
<text x="293.6" y="144.4">39</text>
<text x="296.7" y="145.7">39</text>
<text x="305.5" y="145.7">40</text>
<text x="308.6" y="144.4">40</text>
<text x="295.9" y="185.1">3</text>
<text x="295.9" y="182.5">1</text>
<text x="298" y="183.8">1</text>
<text x="305.2" y="183.8">2</text>
<text x="307.3" y="182.5">2</text>
<text x="307.3" y="185.1">4</text>
<text x="160" y="191.4">1</text>
<text x="175.5" y="190.1">EP</text>
<text x="179.1" y="191.4">14</text>
<text x="179.1" y="188.9">15</text>
<text x="295.9" y="190.1">7</text>
<text x="295.9" y="187.6">5</text>
<text x="298" y="191.4">7</text>
<text x="298" y="188.9">5</text>
<text x="298" y="186.3">3</text>
<text x="305.2" y="186.3">4</text>
<text x="305.2" y="188.9">6</text>
<text x="305.2" y="191.4">8</text>
<text x="307.3" y="187.6">6</text>
<text x="307.3" y="190.1">8</text>
<text x="160" y="194">2</text>
<text x="160" y="196.5">3</text>
<text x="162.1" y="192.7">VCCA</text>
<text x="162.1" y="195.2">A1</text>
<text x="162.1" y="197.8">A2</text>
<text x="172.9" y="192.7">VCCB</text>
<text x="175.7" y="197.8">B2</text>
<text x="175.7" y="195.2">B1</text>
<text x="179.1" y="196.5">12</text>
<text x="179.1" y="194">13</text>
<text x="294.9" y="197.8">13</text>
<text x="294.9" y="195.2">11</text>
<text x="295.9" y="192.7">9</text>
<text x="298" y="196.5">11</text>
<text x="298" y="194">9</text>
<text x="304.2" y="194">10</text>
<text x="304.2" y="196.5">12</text>
<text x="307.3" y="192.7">10</text>
<text x="307.3" y="195.2">12</text>
<text x="307.3" y="197.8">14</text>
<text x="160" y="199">4</text>
<text x="160" y="201.6">5</text>
<text x="162.1" y="200.3">A3</text>
<text x="162.1" y="202.8">A4</text>
<text x="175.7" y="202.8">B4</text>
<text x="175.7" y="200.3">B3</text>
<text x="179.1" y="201.6">10</text>
<text x="179.1" y="199">11</text>
<text x="294.9" y="202.8">17</text>
<text x="294.9" y="200.3">15</text>
<text x="298" y="201.6">15</text>
<text x="298" y="199">13</text>
<text x="304.2" y="199">14</text>
<text x="304.2" y="201.6">16</text>
<text x="307.3" y="200.3">16</text>
<text x="307.3" y="202.8">18</text>
<text x="160" y="204.1">6</text>
<text x="160" y="206.7">7</text>
<text x="162.1" y="205.4">NC</text>
<text x="162.1" y="207.9">GND</text>
<text x="175.3" y="207.9">OE</text>
<text x="175.3" y="205.4">NC</text>
<text x="179.1" y="206.7">8</text>
<text x="179.1" y="204.1">9</text>
<text x="294.9" y="207.9">21</text>
<text x="294.9" y="205.4">19</text>
<text x="298" y="209.2">21</text>
<text x="298" y="206.7">19</text>
<text x="298" y="204.1">17</text>
<text x="304.2" y="204.1">18</text>
<text x="304.2" y="206.7">20</text>
<text x="304.2" y="209.2">22</text>
<text x="307.3" y="205.4">20</text>
<text x="307.3" y="207.9">22</text>
<text x="294.9" y="215.5">27</text>
<text x="294.9" y="213">25</text>
<text x="294.9" y="210.5">23</text>
<text x="298" y="214.3">25</text>
<text x="298" y="211.7">23</text>
<text x="304.2" y="211.7">24</text>
<text x="304.2" y="214.3">26</text>
<text x="307.3" y="210.5">24</text>
<text x="307.3" y="213">26</text>
<text x="307.3" y="215.5">28</text>
<text x="294.9" y="218.1">29</text>
<text x="298" y="219.4">29</text>
<text x="298" y="216.8">27</text>
<text x="304.2" y="216.8">28</text>
<text x="304.2" y="219.4">30</text>
<text x="307.3" y="218.1">30</text>
<text x="334.9" y="288.2">Licensed under CERN-OHL-S v2</text>
<text x="336.2" y="290.2">You may use, modify, and distribute this design, including for commercial purposes,</text>
<text x="336.2" y="292.3">provided that any modifications and distributed products are released under the same license</text>
<text x="336.2" y="294.3">with complete design files.</text>
</g>
<g font-size="1.8" fill="#00f">
<text x="255.4" y="33.2">XCLK</text>
<text x="375.8" y="33.7">100nF</text>
<text x="241.2" y="40.1">24MHz</text>
<text x="119.3" y="45.1">100nF</text>
<text x="133.2" y="45.1">100nF</text>
<text x="342.8" y="52.8">BAT60B</text>
<text x="355.8" y="48.2" transform="rotate(-90 355.8 48.2)">CSI_D1P</text>
<text x="358.3" y="49.1" transform="rotate(-90 358.3 49.1)">XCLK</text>
<text x="360.9" y="48.3" transform="rotate(-90 360.9 48.3)">CSI_D1N</text>
<text x="365.9" y="48.2" transform="rotate(-90 365.9 48.2)">CSI_CLKP</text>
<text x="371" y="48.3" transform="rotate(-90 371 48.3)">CSI_CLKN</text>
<text x="376.1" y="48.2" transform="rotate(-90 376.1 48.2)">CSI_D0P</text>
<text x="381.2" y="48.3" transform="rotate(-90 381.2 48.3)">CSI_D0N</text>
<text x="223.4" y="59.1">10k</text>
<text x="233.6" y="65.5">100nF</text>
<text x="325" y="70.5">FPC-05F-24PH20</text>
<text x="147.2" y="84">CONN_F_1V8</text>
<text x="90" y="84.5">10k</text>
<text x="110.4" y="88.3">VL53L1CBV0FY/1</text>
<text x="149.7" y="93.4">10k</text>
<text x="282.9" y="99.7">SD_CMD</text>
<text x="284.7" y="97.2">SD_D1</text>
<text x="313.6" y="101.8">LCD_R6</text>
<text x="313.6" y="99.2">LCD_R7</text>
<text x="313.6" y="96.7">LCD_R3</text>
<text x="284.5" y="102.3">SD_CK</text>
<text x="284.7" y="104.8">SD_D3</text>
<text x="313.6" y="106.9">LCD_VSYNC</text>
<text x="313.6" y="104.3">SD_D0</text>
<text x="272.7" y="112.6">CSI_D0N</text>
<text x="313.6" y="111.9">LCD_CLK</text>
<text x="313.6" y="109.4">CONN_G</text>
<text x="272.7" y="115.2">CSI_D0P</text>
<text x="313.6" y="114.5">LCD_B5</text>
<text x="313.6" y="117">LCD_B3</text>
<text x="313.6" y="119.6">LCD_B4</text>
<text x="272.7" y="122.8">CSI_CLKN</text>
<text x="272.7" y="125.3">CSI_CLKP</text>
<text x="313.6" y="124.6">LCD_B7</text>
<text x="313.6" y="122.1">LCD_B6</text>
<text x="97.7" y="130.2">GAIN_SLOT</text>
<text x="98.9" y="127.7">SPK_EN</text>
<text x="121.8" y="130.2">640k</text>
<text x="180.6" y="129.7">SAI1_SCK_B</text>
<text x="313.6" y="129.7">LCD_G5</text>
<text x="313.6" y="127.2">CONN_F</text>
<text x="109.1" y="137.8">SAI1_SD_B</text>
<text x="180.7" y="134.8">SAI1_FS_B</text>
<text x="272.7" y="132.9">CSI_D1N</text>
<text x="272.7" y="135.5">CSI_D1P</text>
<text x="313.6" y="132.3">LCD_G3</text>
<text x="313.6" y="134.8">LCD_G7</text>
<text x="313.6" y="137.3">LCD_G6</text>
<text x="73.5" y="140.4">100nF</text>
<text x="87.5" y="140.4">10uF</text>
<text x="109.1" y="140.4">GAIN_SLOT</text>
<text x="286.9" y="142.9">SDA</text>
<text x="287.1" y="140.4">SCL</text>
<text x="313.6" y="139.9">LCD_R4</text>
<text x="313.6" y="142.4">CONN_C</text>
<text x="96.4" y="146.7">HDK-160908ZA-12P</text>
<text x="135.8" y="146.7">MAX98357AEWL+T</text>
<text x="284.7" y="145.5">SD_D2</text>
<text x="295.8" y="149.3">HC-PBB40C-40DS-0.4V-3.5-02</text>
<text x="313.6" y="145">DISP</text>
<text x="280.8" y="183.6">LCD_HSYNC</text>
<text x="311" y="183.1">SAI1_MCLK_B</text>
<text x="311" y="185.6">LCD_R5</text>
<text x="62.1" y="187.4">100nF</text>
<text x="74.8" y="187.4">10uF</text>
<text x="88.8" y="186.1">SI2302S</text>
<text x="149.7" y="188.6">100nF</text>
<text x="195.5" y="188.6">100nF</text>
<text x="284.7" y="191.2">SPK_EN</text>
<text x="284.9" y="188.6">BLE_RX</text>
<text x="285.1" y="186.1">BLE_TX</text>
<text x="311" y="188.1">SCREEN_INT</text>
<text x="311" y="190.7">BLE_CTS</text>
<text x="283.8" y="193.7">BLE_RTS</text>
<text x="284.7" y="196.3">LCD_DE</text>
<text x="311" y="193.2">DEBUG_CLK</text>
<text x="311" y="195.8">DEBUG_DAT</text>
<text x="73.5" y="200.1">XL-2835UWC-02</text>
<text x="311" y="198.3">LCD_G4</text>
<text x="311" y="200.8">SAI1_SCK_B</text>
<text x="311" y="203.4">SAI1_SD_B</text>
<text x="92.6" y="206.4">10k</text>
<text x="311" y="208.5">CONN_B</text>
<text x="311" y="205.9">CONN_K</text>
<text x="161.2" y="211.5">MTXS0104ERGYR</text>
<text x="184" y="210.2">10k</text>
<text x="311" y="213.5">LCD_G2</text>
<text x="286.9" y="219.1">NRST</text>
<text x="311" y="216.1">SAI1_FS_B</text>
<text x="311" y="218.6">CONN_A</text>
<text x="297.1" y="222.9">HC-PBB40C-30DS-0.4V-3.5-02</text>
<text x="65.9" y="249.6">2.2k</text>
<text x="85" y="249.6">2.2k</text>
<text x="159.9" y="250.9">100nF</text>
<text x="173.9" y="250.9">100nF</text>
<text x="187.8" y="250.9">100nF</text>
</g>
<g font-size="1.6" fill="#000080">
<text x="375.8" y="26.1">C11</text>
<text x="119.3" y="42.6">C12</text>
<text x="133.2" y="42.6">C13</text>
<text x="233.6" y="57.8">C14</text>
<text x="325" y="68">FPC2</text>
<text x="73.5" y="137.8">C15</text>
<text x="62.1" y="184.8">C17</text>
<text x="149.7" y="186.1">C19</text>
<text x="195.5" y="186.1">C20</text>
<text x="159.9" y="248.3">C21</text>
<text x="173.9" y="248.3">C22</text>
<text x="187.8" y="248.3">C23</text>
</g>
</svg>
